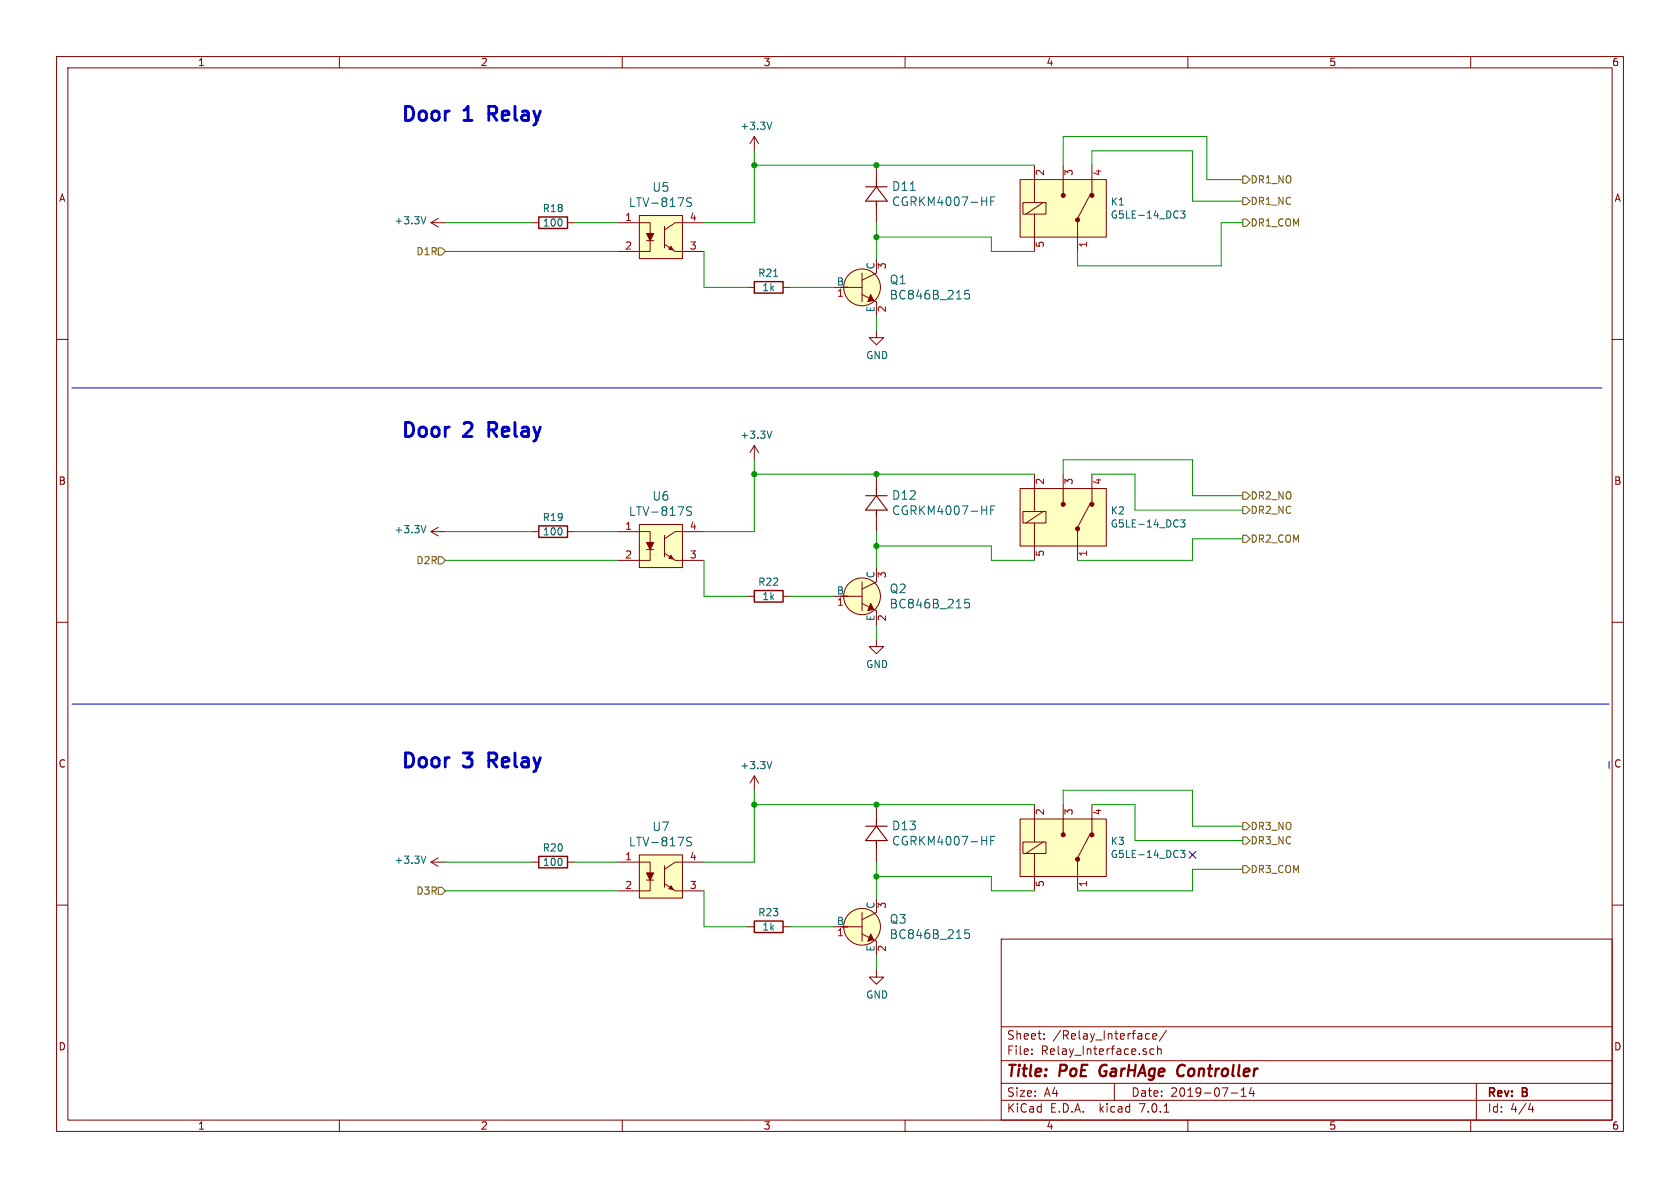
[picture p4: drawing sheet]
<svg xmlns="http://www.w3.org/2000/svg" width="297mm" height="210mm" viewBox="0 0 297 210" stroke-linecap="round" stroke-linejoin="round" font-family="sans-serif">
<g fill="none" stroke="#840000" stroke-width=".18">
<path d="M10 10h277v190h-277zM12 12h273v186h-273zM60 10v2M110 10v2M160 10v2M210 10v2M260 10v2M76.2 39.4l1.3 .7M76.2 39.4h2.5M77.5 38.6l-1.3 .8M94 39.4h1.2M100.3 39.4h1.3"/>
<path d="M109.2 39.4h5.7v1.9M113 38.1h7.6v7.6h-7.6zM124.5 39.4h-5.1l-1.9 1.2M133.3 24.1l-.7 1.3M133.3 24.1v2.6M133.3 24.1l.8 1.3M154.9 29.2v2.6M154.9 36.8v2.6M180.3 31.8h15.3v10.1h-15.3zM180.8 35.8h4.1v2h-4.1zM182.9 29.2v6.6M182.9 37.8v6.7"/>
<path d="M184.4 35.8l-3 2M188 29.2v5.1M190.5 39.1v5.4M192.8 34.3l-2.3 4.3M193 29.2v5.1M10 60h2M114.3 42.5h1.3M114.9 42.5v2h-5.7M117.5 43.2l1.9 1.3h5.1M117.5 40v3.8M132.1 50.8h1.2M138.4 50.8h1.3"/>
<path d="M147.3 50.8h5.1M152.4 52.1l2.5 1.2v2.6M152.4 48.3v5M154.9 58.4v1.3h1.3l-1.3 1.3-1.2-1.3h1.2M154.9 45.7v2.6l-2.5 1.2M285 60h2M133.3 78.7v2.6M133.3 78.7l-.7 1.3M133.3 78.7l.8 1.3M76.2 94h2.5M76.2 94l1.3 .7M77.5 93.2l-1.3 .8"/>
<path d="M94 94h1.2M100.3 94h1.3M109.2 94h5.7v1.9M113 92.7h7.6v7.6h-7.6zM114.3 97.2h1.3M114.9 97.2v1.9h-5.7M117.5 97.8l1.9 1.3h5.1M117.5 94.6v3.8M124.5 94h-5.1l-1.9 1.3M154.9 83.8v2.6M154.9 91.4v2.6M180.3 86.4h15.3v10.1h-15.3z"/>
<path d="M180.8 90.4h4.1v2.1h-4.1zM182.9 83.8v6.6M182.9 92.5v6.6M184.4 90.4l-3 2.1M188 83.8v5.1M190.5 93.7v5.4M192.8 88.9l-2.3 4.3M193 83.8v5.1M10 110h2M132.1 105.4h1.2M138.4 105.4h1.3M147.3 105.4h5.1"/>
<path d="M152.4 106.7l2.5 1.3v2.5M152.4 102.9v5.1M154.9 113v1.3h1.3l-1.3 1.3-1.2-1.3h1.2M154.9 100.3v2.6l-2.5 1.2M285 110h2M133.3 137.2v2.5M133.3 137.2l-.7 1.2M133.3 137.2l.8 1.2M10 160h2M76.2 152.4h2.5M76.2 152.4l1.3 .8M77.5 151.6l-1.3 .8"/>
<path d="M94 152.4h1.2M100.3 152.4h1.3M109.2 152.4h5.7v1.9M113 151.1h7.6v7.7h-7.6zM114.3 155.6h1.3M114.9 155.6v1.9h-5.7M117.5 156.2l1.9 1.3h5.1M117.5 153v3.8M124.5 152.4h-5.1l-1.9 1.3M154.9 142.2v2.6M154.9 149.9v2.5M154.9 158.8v2.5l-2.5 1.3"/>
<path d="M180.3 144.8h15.3v10.1h-15.3zM180.8 148.8h4.1v2.1h-4.1zM182.9 142.2v6.6M182.9 150.9v6.6M184.4 148.8l-3 2.1M188 142.2v5.1M190.5 152.1v5.4M192.8 147.3l-2.3 4.3M193 142.2v5.1M285 160h2M132.1 163.8h1.2M138.4 163.8h1.3"/>
<path d="M147.3 163.8h5.1M152.4 165.1l2.5 1.3v2.5M152.4 161.3v5.1M154.9 171.5v1.2h1.3l-1.3 1.3-1.2-1.3h1.2M177 166h108v32h-108zM60 198v2M110 198v2M160 198v2M177 194.5h108M177 191.5h108M177 187.5h108M177 181.5h108"/>
<path d="M182.4 186.3v.1M182.4 185.5v.1M184.6 183.6v.1M184.6 182.8v.1M197 191.5v3M202.6 183.6h.6M202.6 182.8h.6M203.8 183.2l.7-.1-.1-.3-.4-.1-.2 .2 .1 .7h.5M204 185.5l-.4-.1-.3 .3v.4l.1 .2h.6M204.6 185.5l.3-.1 .3 .1 .1 .9M204.6 184.9v1.5M205.8 196.6h.8"/>
<path d="M206.2 182.1l-1.3 2M210 198v2M217.6 193.2h1.2M219.4 193.8h.9M219.4 192.7l.5-.4v1.5M221.2 192.2l-.3 1.1h.9M221.6 192.8v1M260 198v2M261 191.5v6.5M270.2 196.1h.9M270.9 195.6v1"/>
<circle cx="152.4" cy="50.8" r="3.3"/>
<circle cx="152.4" cy="105.4" r="3.3"/>
<circle cx="152.4" cy="163.8" r="3.3"/>
</g>
<path d="M194.5 188.7a1.38 1.38 0 0 0 0 1.2M208.2 189.9l.2 .2 .5 .1M208.9 188.2a.98 .98 0 0 0-.8 .9" fill="none" stroke="#840000" stroke-width=".4"/>
<path d="M153 33h3.8M154.9 31.8v1.2M154.9 35.6v1.2M154.9 33l1.9 2.6h-3.8zM153 87.6h3.8M154.9 86.4v1.2M154.9 90.2v1.2M154.9 87.6l1.9 2.6h-3.8zM153 146.1h3.8M154.9 144.8v1.3M154.9 148.6v1.3M154.9 146.1l1.9 2.5h-3.8z" fill="none" stroke="#840000" stroke-width=".2"/>
<g fill="none" stroke="#006464" stroke-width=".18">
<path d="M75.3 38.3l-.4 1.3M122.2 35h-.5l-.3 .3 .1 .3 .7 .3v.4l-.2 .2-.6-.1M136.5 21.6l-.5 1.3M175.2 35.5h.5M175.9 34.8h-.7v1.5M208.7 37.3h.8l-.4 .5 .3 .1v.5l-.2 .2-.5-.2M171.3 51.3h-.7l-.1 .8 .3-.2 .5 .1 .1 .2-.1 .5-.2 .2-.6-.2M136.5 76.2l-.5 1.3M75.3 92.9l-.4 1.3M122.2 89.7l-.5-.1-.3 .3 .1 .3 .7 .3v.5l-.2 .1-.6-.1M175.2 90.2h.5M175.9 89.4h-.7v1.6"/>
<path d="M208.7 91.9h.8l-.4 .5 .3 .1v.5l-.2 .2-.5-.2M171.3 105.9h-.7l-.1 .8 .3-.2 .5 .1 .1 .2-.1 .5-.2 .2-.6-.2M136.5 134.6l-.5 1.3M75.3 151.3l-.4 1.3M122.2 148.1l-.5-.1-.3 .3 .1 .4 .7 .2v.5l-.2 .1h-.6M175.2 148.6h.5M175.9 147.8h-.7v1.6M208.7 150.3h.8l-.4 .5 .3 .1v.6l-.2 .1-.5-.1M171.3 164.4h-.7l-.1 .7 .3-.2 .5 .1 .1 .2-.1 .5-.2 .2-.6-.2"/>
</g>
<g fill="#ffffc2" stroke="#ffffc2" stroke-width=".18">
<path d="M180.3 31.8h15.3v10.1h-15.3z"/>
<path d="M113 151.1h7.6v7.7h-7.6z"/>
<path d="M180.3 86.4h15.3v10.1h-15.3z"/>
<path d="M180.3 144.8h15.3v10.1h-15.3z"/>
<path d="M113 92.7h7.6v7.6h-7.6z"/>
<path d="M113 38.1h7.6v7.6h-7.6z"/>
<circle cx="152.4" cy="105.4" r="3.3"/>
<circle cx="152.4" cy="163.8" r="3.3"/>
<circle cx="152.4" cy="50.8" r="3.3"/>
</g>
<g fill="#840000" stroke="#840000" stroke-width=".18">
<path d="M114.3 154.3h1.3l-.7 1.3z"/>
<path d="M118.6 156.6l.4 .6-.8-.1z"/>
<path d="M153.9 106.7l.5 1-1 .3z"/>
<path d="M153.9 165.1l.5 1-1 .3z"/>
<path d="M114.3 95.9h1.3l-.7 1.3z"/>
<path d="M118.6 98.2l.4 .6-.8-.1z"/>
<path d="M114.3 41.3h1.3l-.7 1.2z"/>
<path d="M118.6 43.6l.4 .6-.8-.1z"/>
<path d="M153.9 52.1l.5 1-1 .2z"/>
<circle cx="188" cy="34.5" r=".36"/>
<circle cx="190.5" cy="38.9" r=".36"/>
<circle cx="193" cy="34.5" r=".36"/>
<circle cx="188" cy="89.2" r=".36"/>
<circle cx="190.5" cy="93.5" r=".36"/>
<circle cx="193" cy="89.2" r=".36"/>
<circle cx="188" cy="147.6" r=".36"/>
<circle cx="190.5" cy="151.9" r=".36"/>
<circle cx="193" cy="147.6" r=".36"/>
</g>
<path d="M95.2 38.4h5.1v2h-5.1zM133.3 49.8h5.1v2h-5.1zM95.2 93h5.1v2h-5.1zM133.3 104.4h5.1v2h-5.1zM95.2 151.4h5.1v2h-5.1zM133.3 162.8h5.1v2h-5.1z" fill="none" stroke="#840000" stroke-width=".25"/>
<path d="M219.7 34.9h.6l.7 .7-.7 .6h-.6zM219.7 31.1h.6l.7 .7-.7 .6h-.6zM219.7 38.7h.6l.7 .7-.7 .6h-.6zM77.5 43.8h.6l.6 .7-.6 .6h-.6zM77.5 98.4h.6l.6 .7-.6 .6h-.6zM219.7 89.5h.6l.7 .7-.7 .6h-.6zM219.7 94.6h.6l.7 .7-.7 .6h-.6zM219.7 87h.6l.7 .6-.7 .7h-.6zM77.5 156.8h.6l.6 .7-.6 .6h-.6zM219.7 145.4h.6l.7 .7-.7 .6h-.6zM219.7 148h.6l.7 .6-.7 .6h-.6zM219.7 153h.6l.7 .7-.7 .6h-.6z" fill="none" stroke="#725600" stroke-width=".18"/>
<path d="M12.7 68.6h270.5M12.7 124.5h271.8M284.5 134.6v1.3" fill="none" stroke="#0000c2" stroke-width=".18"/>
<g fill="none" stroke="#009600" stroke-width=".18">
<path d="M78.7 39.4h15.3M101.6 39.4h7.6M133.3 26.7v12.7h-8.8M133.3 29.2h49.6M154.9 39.4v6.3M188 29.2v-5.1h25.4v7.7h6.3M193 29.2v-2.5h17.8v8.9h8.9M219.7 39.4h-3.8v7.6h-25.4v-2.5M78.7 44.5h30.5M124.5 44.5v6.3h7.6M139.7 50.8h7.6M154.9 41.9h20.4v2.6h7.6"/>
<path d="M154.9 55.9v2.5M78.7 99.1h30.5M78.7 94h15.3M101.6 94h7.6M124.5 99.1v6.3h7.6M133.3 81.3v12.7h-8.8M133.3 83.8h49.6M154.9 96.5h20.4v2.6h7.6M154.9 94v6.3M188 83.8v-2.5h22.8v6.3h8.9M193 83.8h7.7v6.4h19M219.7 95.3h-8.9v3.8h-20.3"/>
<path d="M139.7 105.4h7.6M154.9 110.5v2.5M133.3 139.7v12.7h-8.8M78.7 157.5h30.5M78.7 152.4h15.3M101.6 152.4h7.6M124.5 157.5v6.3h7.6M133.3 142.2h49.6M154.9 154.9h20.4v2.6h7.6M154.9 152.4v6.4M188 142.2v-2.5h22.8v6.4h8.9M193 142.2h7.7v6.4h19"/>
<path d="M219.7 153.7h-8.9v3.8h-20.3M139.7 163.8h7.6M154.9 168.9v2.6"/>
</g>
<path d="M210.2 150.5l1.2 1.2M211.4 150.5l-1.2 1.2" fill="none" stroke="#000084" stroke-width=".18"/>
<g fill="#009600" stroke="#009600" stroke-width=".18">
<circle cx="154.9" cy="154.9" r=".46"/>
<circle cx="133.3" cy="142.2" r=".46"/>
<circle cx="154.9" cy="142.2" r=".46"/>
<circle cx="154.9" cy="41.9" r=".46"/>
<circle cx="154.9" cy="29.2" r=".46"/>
<circle cx="133.3" cy="29.2" r=".46"/>
<circle cx="154.9" cy="96.5" r=".46"/>
<circle cx="154.9" cy="83.8" r=".46"/>
<circle cx="133.3" cy="83.8" r=".46"/>
</g>
<g font-size="3.5" fill="#0000c2">
<text x="71.1" y="21.6">Door</text>
<text x="82.3" y="21.6">1</text>
<text x="87.3" y="21.6">Relay</text>
<text x="71.1" y="77.5">Door</text>
<text x="82.3" y="77.5">2</text>
<text x="87.3" y="77.5">Relay</text>
<text x="71.1" y="135.9">Door</text>
<text x="82.3" y="135.9">3</text>
<text x="87.3" y="135.9">Relay</text>
</g>
<g font-size="2.8" fill="#840000">
<text x="178" y="190.8">Title:</text>
<text x="187.4" y="190.8">PoE</text>
<text x="195.1" y="190.8">GarHAge</text>
<text x="209.4" y="190.8">Controller</text>
</g>
<g font-size="2.1" fill="#006464">
<text x="115.3" y="34">U5</text>
<text x="157.6" y="33.9">D11</text>
<text x="111.1" y="36.7">LTV-817S</text>
<text x="157.6" y="36.6">CGRKM4007-HF</text>
<text x="157.2" y="50.4">Q1</text>
<text x="157.2" y="53.1">BC846B_215</text>
<text x="115.3" y="88.7">U6</text>
<text x="157.6" y="88.5">D12</text>
<text x="111.1" y="91.4">LTV-817S</text>
<text x="157.6" y="91.2">CGRKM4007-HF</text>
<text x="157.2" y="105">Q2</text>
<text x="157.2" y="107.7">BC846B_215</text>
<text x="111.1" y="149.8">LTV-817S</text>
<text x="115.3" y="147.1">U7</text>
<text x="157.6" y="146.9">D13</text>
<text x="157.6" y="149.6">CGRKM4007-HF</text>
<text x="157.2" y="163.4">Q3</text>
<text x="157.2" y="166.1">BC846B_215</text>
</g>
<g font-size="2.1" fill="#840000">
<text x="178" y="183.9">Sheet:</text>
<text x="186.2" y="183.9">/Relay_Interface/</text>
<text x="178" y="186.6">File:</text>
<text x="184" y="186.6">Relay_Interface.sch</text>
<text x="178" y="196.8">KiCad</text>
<text x="178" y="194">Size:</text>
<text x="184.6" y="194">A4</text>
<text x="185.7" y="196.8">E.D.A.</text>
<text x="194.4" y="196.8">kicad</text>
<text x="200" y="194">Date:</text>
<text x="201.5" y="196.8">7.0.1</text>
<text x="206.9" y="194">2019-07-14</text>
<text x="263" y="194.2">Rev:</text>
<text x="263" y="196.8">Id:</text>
<text x="267" y="196.8">4/4</text>
<text x="269.2" y="194.2">B</text>
</g>
<g font-size="1.8" fill="#840000">
<text x="35" y="11.8">1</text>
<text x="85" y="11.8">2</text>
<text x="135" y="11.8">3</text>
<text x="185" y="11.8">4</text>
<text x="235" y="11.8">5</text>
<text x="285" y="11.8">6</text>
<text x="10.4" y="35.8">A</text>
<text x="285.4" y="35.8">A</text>
<text x="10.3" y="85.8">B</text>
<text x="285.3" y="85.8">B</text>
<text x="10.3" y="135.8">C</text>
<text x="285.3" y="135.8">C</text>
<text x="10.3" y="185.8">D</text>
<text x="285.3" y="185.8">D</text>
<text x="35" y="199.8">1</text>
<text x="85" y="199.8">2</text>
<text x="135" y="199.8">3</text>
<text x="185" y="199.8">4</text>
<text x="235" y="199.8">5</text>
<text x="285" y="199.8">6</text>
</g>
<g font-size="1.8" fill="#006464">
<text x="130.8" y="23.1">+3.3V</text>
<text x="69.7" y="39.8">+3.3V</text>
<text x="95.9" y="37.7">R18</text>
<text x="95.9" y="40.2">100</text>
<text x="196.3" y="36.5">K1</text>
<text x="196.3" y="38.8">G5LE-14_DC3</text>
<text x="154.7" y="47.7" transform="rotate(-90 154.7 47.7)">C</text>
<text x="134" y="49.1">R21</text>
<text x="134.7" y="51.6">1k</text>
<text x="147.9" y="50.5">B</text>
<text x="154.7" y="55.2" transform="rotate(-90 154.7 55.2)">E</text>
<text x="153.1" y="63.6">GND</text>
<text x="130.8" y="77.7">+3.3V</text>
<text x="69.7" y="94.4">+3.3V</text>
<text x="95.9" y="92.3">R19</text>
<text x="95.9" y="94.8">100</text>
<text x="196.3" y="91.1">K2</text>
<text x="196.3" y="93.4">G5LE-14_DC3</text>
<text x="134" y="103.7">R22</text>
<text x="134.7" y="106.2">1k</text>
<text x="147.9" y="105.2">B</text>
<text x="154.7" y="102.3" transform="rotate(-90 154.7 102.3)">C</text>
<text x="154.7" y="109.9" transform="rotate(-90 154.7 109.9)">E</text>
<text x="153.1" y="118.2">GND</text>
<text x="130.8" y="136.1">+3.3V</text>
<text x="196.3" y="149.5">K3</text>
<text x="69.7" y="152.8">+3.3V</text>
<text x="95.9" y="150.7">R20</text>
<text x="95.9" y="153.2">100</text>
<text x="196.3" y="151.8">G5LE-14_DC3</text>
<text x="154.7" y="160.7" transform="rotate(-90 154.7 160.7)">C</text>
<text x="134" y="162.1">R23</text>
<text x="134.7" y="164.7">1k</text>
<text x="147.9" y="163.6">B</text>
<text x="154.7" y="168.3" transform="rotate(-90 154.7 168.3)">E</text>
<text x="153.1" y="176.7">GND</text>
</g>
<g font-size="1.8" fill="#a90000">
<text x="184.8" y="31.1" transform="rotate(-90 184.8 31.1)">2</text>
<text x="189.9" y="31.1" transform="rotate(-90 189.9 31.1)">3</text>
<text x="194.9" y="31.1" transform="rotate(-90 194.9 31.1)">4</text>
<text x="110.5" y="39.1">1</text>
<text x="121.9" y="39.1">4</text>
<text x="110.5" y="44.2">2</text>
<text x="121.9" y="44.2">3</text>
<text x="156.8" y="47.7" transform="rotate(-90 156.8 47.7)">3</text>
<text x="184.8" y="43.8" transform="rotate(-90 184.8 43.8)">5</text>
<text x="192.4" y="43.8" transform="rotate(-90 192.4 43.8)">1</text>
<text x="147.9" y="52.7">1</text>
<text x="156.8" y="55.3" transform="rotate(-90 156.8 55.3)">2</text>
<text x="184.8" y="85.8" transform="rotate(-90 184.8 85.8)">2</text>
<text x="189.9" y="85.8" transform="rotate(-90 189.9 85.8)">3</text>
<text x="194.9" y="85.8" transform="rotate(-90 194.9 85.8)">4</text>
<text x="110.5" y="93.7">1</text>
<text x="121.9" y="93.7">4</text>
<text x="110.5" y="98.8">2</text>
<text x="121.9" y="98.8">3</text>
<text x="184.8" y="98.5" transform="rotate(-90 184.8 98.5)">5</text>
<text x="192.4" y="98.5" transform="rotate(-90 192.4 98.5)">1</text>
<text x="147.9" y="107.3">1</text>
<text x="156.8" y="102.3" transform="rotate(-90 156.8 102.3)">3</text>
<text x="156.8" y="109.9" transform="rotate(-90 156.8 109.9)">2</text>
<text x="184.8" y="144.2" transform="rotate(-90 184.8 144.2)">2</text>
<text x="189.9" y="144.2" transform="rotate(-90 189.9 144.2)">3</text>
<text x="194.9" y="144.2" transform="rotate(-90 194.9 144.2)">4</text>
<text x="110.5" y="152.1">1</text>
<text x="121.9" y="152.1">4</text>
<text x="110.5" y="157.2">2</text>
<text x="121.9" y="157.2">3</text>
<text x="156.8" y="160.7" transform="rotate(-90 156.8 160.7)">3</text>
<text x="184.8" y="156.9" transform="rotate(-90 184.8 156.9)">5</text>
<text x="192.4" y="156.9" transform="rotate(-90 192.4 156.9)">1</text>
<text x="147.9" y="165.7">1</text>
<text x="156.8" y="168.3" transform="rotate(-90 156.8 168.3)">2</text>
</g>
<g font-size="1.8" fill="#725600">
<text x="221.1" y="32.6">DR1_NO</text>
<text x="221.1" y="36.4">DR1_NC</text>
<text x="221.1" y="40.2">DR1_COM</text>
<text x="73.5" y="45.3">D1R</text>
<text x="221.1" y="88.5">DR2_NO</text>
<text x="221.1" y="91">DR2_NC</text>
<text x="73.5" y="99.9">D2R</text>
<text x="221.1" y="96.1">DR2_COM</text>
<text x="221.1" y="146.9">DR3_NO</text>
<text x="221.1" y="149.4">DR3_NC</text>
<text x="221.1" y="154.5">DR3_COM</text>
<text x="73.5" y="158.3">D3R</text>
</g>
</svg>
